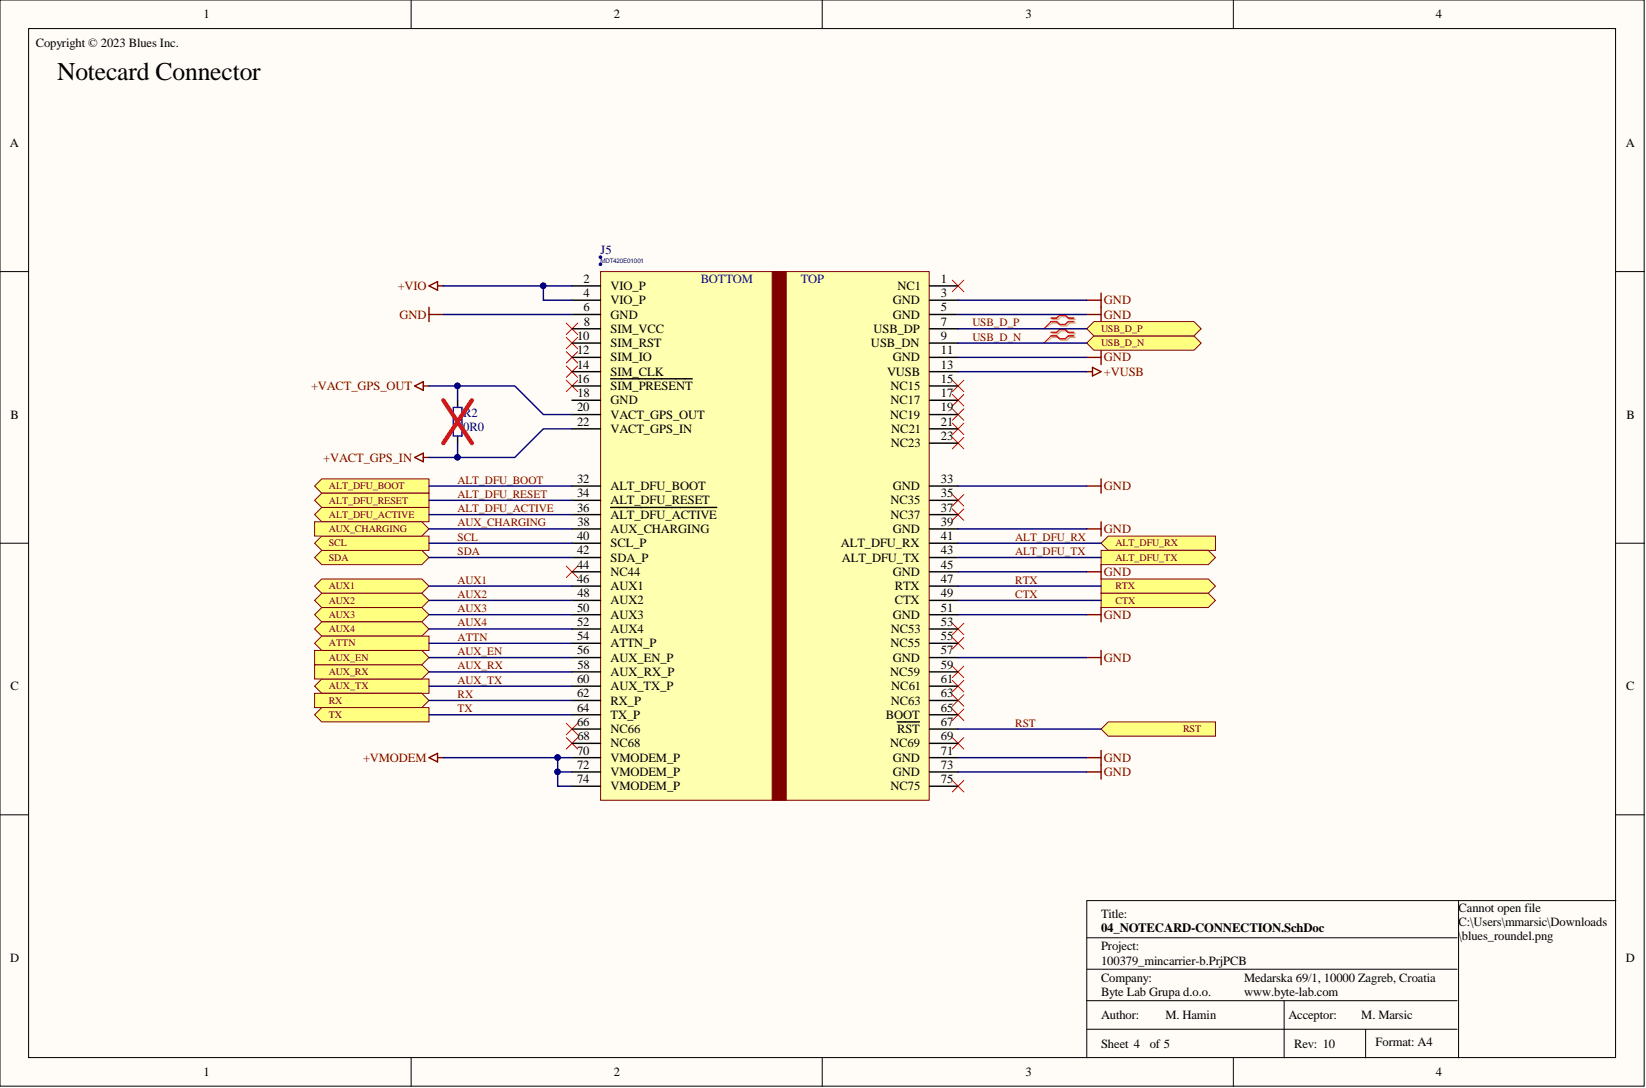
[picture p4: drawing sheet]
<svg xmlns="http://www.w3.org/2000/svg" width="292mm" height="193mm" viewBox="0 0 292 193" stroke-linecap="round" stroke-linejoin="round" font-family="sans-serif">
<g fill="#fffcf8" stroke="#000" stroke-width=".18">
<path d="M0 0h291.8v192.6h-291.8z"/>
<path d="M5.1 5.1h281.6v182.5h-281.6z"/>
</g>
<g fill="none" stroke="#000" stroke-width=".18">
<path d="M73 0v5.1M145.9 0v5.1M218.9 0v5.1M0 48.2h5.1M286.8 48.2h5M0 96.3h5.1M286.8 96.3h5M0 144.5h5.1M258.8 159.7v27.9M286.8 159.7h-93.9v27.9M286.8 144.5h5M192.9 166.3h65.7"/>
<path d="M192.9 171.9h65.7M192.9 177.5h65.7M227.9 177.5v10.1M73 187.6v5.1M145.9 187.6v5.1M192.9 182.6h65.7M218.9 187.6v5.1M242.3 182.6v5"/>
</g>
<path d="M76.1 50.7l1.6-.8v1.6zM77.7 50.7h1M73.6 68.5l1.5-.8v1.5zM75.1 68.5h1M192.9 65.9h1M193.9 65.2l1.5 .7-1.5 .8zM76.1 134.4l1.6-.8v1.5zM77.7 134.4h1" fill="none" stroke="#800000" stroke-width=".25"/>
<g fill="none" stroke="#f00" stroke-width=".18">
<path d="M100.5 59.8l2 2.1M100.5 57.3l2 2M102.5 59.8l-2 2.1M102.5 57.3l-2 2M169 49.7l2 2M171 49.7l-2 2M100.5 67.4l2 2.1M100.5 64.9l2 2M100.5 62.4l2 2M102.5 67.4l-2 2.1M102.5 64.9l-2 2M102.5 62.4l-2 2"/>
<path d="M169 67.4l2 2.1M169 70l2 2M169 72.5l2 2M169 75l2 2.1M169 77.6l2 2M171 67.4l-2 2.1M171 70l-2 2M171 72.5l-2 2M171 75l-2 2.1M171 77.6l-2 2M169 90.3l2 2M169 87.7l2 2.1"/>
<path d="M171 90.3l-2 2M171 87.7l-2 2.1M100.5 100.4l2 2M102.5 100.4l-2 2M169 118.2l2 2M169 113.1l2 2M169 110.5l2 2.1M171 118.2l-2 2M171 113.1l-2 2M171 110.5l-2 2.1M100.5 128.3l2 2M100.5 130.8l2 2.1"/>
<path d="M102.5 128.3l-2 2M102.5 130.8l-2 2.1M169 138.4l2 2.1M169 130.8l2 2.1M169 125.8l2 2M169 123.2l2 2.1M169 120.7l2 2M171 138.4l-2 2.1M171 130.8l-2 2.1M171 125.8l-2 2M171 123.2l-2 2.1M171 120.7l-2 2"/>
</g>
<path d="M106.6 48.2h58.3v93.7h-58.3z" fill="#ffffb0" stroke="#800000" stroke-width=".18"/>
<g fill="none" stroke="#000" stroke-width=".25">
<path d="M101.5 50.7h5.1M101.5 53.2h5.1M101.5 55.8h5.1M101.5 58.3h5.1M164.9 50.7h5.1M164.9 53.2h5.1M164.9 55.8h5.1M164.9 58.3h5.1M81.2 71v1.3M81.2 77.3v1.3M101.5 60.8h5.1M101.5 63.4h5.1"/>
<path d="M101.5 65.9h5.1M101.5 68.5h5.1M101.5 71h5.1M101.5 73.5h5.1M101.5 76.1h5.1M108.4 67.2h1M109.6 67.2h2.6M112.3 67.2h2.2M114.6 67.2h3.9M118.6 67.2h1.4M120 67.2h2.8M164.9 60.8h5.1"/>
<path d="M164.9 63.4h5.1M164.9 65.9h5.1M164.9 68.5h5.1M164.9 71h5.1M164.9 73.5h5.1M164.9 76.1h5.1M164.9 78.6h5.1M101.5 86.2h5.1M101.5 88.7h5.1M101.5 91.3h5.1M101.5 93.8h5.1M101.5 96.3h5.1"/>
<path d="M101.5 98.9h5.1M108.4 90h4.1M112.6 90h2.6M115.3 90h1.2M116.5 90h5.7M122.3 90h1.2M123.6 90h2.2M125.9 90h1.3M164.9 86.2h5.1M164.9 88.7h5.1M164.9 91.3h5.1M164.9 93.8h5.1"/>
<path d="M164.9 96.3h5.1M164.9 98.9h5.1M101.5 101.4h5.1M101.5 104h5.1M101.5 106.5h5.1M101.5 109h5.1M101.5 111.6h5.1M101.5 114.1h5.1M101.5 116.6h5.1M101.5 119.2h5.1M164.9 101.4h5.1M164.9 104h5.1"/>
<path d="M164.9 106.5h5.1M164.9 109h5.1M164.9 111.6h5.1M164.9 114.1h5.1M164.9 116.6h5.1M164.9 119.2h5.1M101.5 121.7h5.1M101.5 124.2h5.1M101.5 126.8h5.1M101.5 129.3h5.1M101.5 131.8h5.1M101.5 134.4h5.1"/>
<path d="M101.5 136.9h5.1M101.5 139.4h5.1M159.2 128h2.6M161.9 128h1.3M164.9 121.7h5.1M164.9 124.2h5.1M164.9 126.8h5.1M164.9 129.3h5.1M164.9 131.8h5.1M164.9 134.4h5.1M164.9 136.9h5.1M164.9 139.4h5.1"/>
</g>
<path d="M137 48.2h2.5v93.7h-2.5z" fill="#800000" stroke="#800000" stroke-width=".18"/>
<g fill="#000080" stroke="#000080" stroke-width=".18">
<circle cx="106.6" cy="45.6" r=".23"/>
<circle cx="106.6" cy="46.9" r=".23"/>
</g>
<g fill="none" stroke="#800000" stroke-width=".25">
<path d="M76.1 55.8h2.6M76.1 54.5v2.5M192.9 55.8h2.5M192.9 53.2h2.5M195.4 52v5M192.9 63.4h2.5M195.4 62.1v2.6M73.6 81.1l1.5-.7v1.5zM75.1 81.1h1M192.9 93.8h2.5M192.9 86.2h2.5M195.4 84.9v2.6"/>
<path d="M195.4 92.5v2.6M192.9 116.6h2.5M192.9 109h2.5M192.9 101.4h2.5M195.4 100.1v2.6M195.4 107.8v2.5M195.4 115.4v2.5M192.9 136.9h2.5M192.9 134.4h2.5M195.4 133.1v5.1"/>
</g>
<path d="M186.8 56.7h1l.5-.5h1l.5 .5h1M186.8 57.3h1l.5 .5h1l.5-.5h1" fill="none" stroke="#d0a19e" stroke-width=".25"/>
<path d="M186.8 57.3l-1.6 1" fill="none" stroke="#d0a19e" stroke-width=".18"/>
<path d="M186.5 56.4h1l.5-.5h1.1l.5 .5h1M186.5 57h1l.5 .6h1.1l.5-.6h1" fill="none" stroke="#f00" stroke-width=".25"/>
<path d="M186.5 57l-1.3 1.3" fill="none" stroke="#f00" stroke-width=".18"/>
<path d="M80.4 72.3h1.6v5h-1.6z" fill="none" stroke="#00f" stroke-width=".25"/>
<g fill="#ffff80" stroke="#800000" stroke-width=".18">
<path d="M55.8 121.7l1.3-1.3h19v2.6h-19z" fill-rule="evenodd"/>
<path d="M55.8 117.9h19.1l1.2 1.3-1.2 1.2h-19.1z" fill-rule="evenodd"/>
<path d="M55.8 115.4h19.1l1.2 1.2-1.2 1.3h-19.1z" fill-rule="evenodd"/>
<path d="M55.8 104l1.3-1.3h17.8l1.2 1.3-1.2 1.2h-17.8z" fill-rule="evenodd"/>
<path d="M55.8 106.5l1.3-1.3h17.8l1.2 1.3-1.2 1.3h-17.8z" fill-rule="evenodd"/>
<path d="M55.8 109l1.3-1.2h17.8l1.2 1.2-1.2 1.3h-17.8z" fill-rule="evenodd"/>
<path d="M55.8 111.6l1.3-1.3h17.8l1.2 1.3-1.2 1.2h-17.8z" fill-rule="evenodd"/>
<path d="M55.8 86.2l1.3-1.3h19v2.6h-19z" fill-rule="evenodd"/>
<path d="M55.8 88.7l1.3-1.2h19v2.5h-19z" fill-rule="evenodd"/>
<path d="M55.8 91.3l1.3-1.3h19v2.5h-19z" fill-rule="evenodd"/>
<path d="M55.8 123h19.1l1.2 1.2-1.2 1.3h-19.1z" fill-rule="evenodd"/>
<path d="M55.8 126.8l1.3-1.3h19v2.5h-19z" fill-rule="evenodd"/>
<path d="M55.8 98.9l1.3-1.3h17.8l1.2 1.3-1.2 1.2h-17.8z" fill-rule="evenodd"/>
<path d="M55.8 96.3l1.3-1.2h19v2.5h-19z" fill-rule="evenodd"/>
<path d="M55.8 114.1l1.3-1.3h19v2.6h-19z" fill-rule="evenodd"/>
<path d="M195.4 129.3l1.3-1.3h19v2.6h-19z" fill-rule="evenodd"/>
<path d="M195.4 96.3l1.3-1.2h19v2.5h-19z" fill-rule="evenodd"/>
<path d="M195.4 97.6h19l1.3 1.3-1.3 1.2h-19z" fill-rule="evenodd"/>
<path d="M195.4 102.7h19l1.3 1.3-1.3 1.2h-19z" fill-rule="evenodd"/>
<path d="M195.4 105.2h19l1.3 1.3-1.3 1.3h-19z" fill-rule="evenodd"/>
<path d="M55.8 92.5h19.1l1.2 1.3-1.2 1.3h-19.1z" fill-rule="evenodd"/>
<path d="M192.9 60.8l1.2-1.2h17.8l1.3 1.2-1.3 1.3h-17.8z" fill-rule="evenodd"/>
<path d="M192.9 58.3l1.2-1.3h17.8l1.3 1.3-1.3 1.3h-17.8z" fill-rule="evenodd"/>
</g>
<path d="M186.8 59.2h1l.5-.5h1l.5 .5h1M186.8 59.8h1l.5 .5h1l.5-.5h1" fill="none" stroke="#d0a19e" stroke-width=".25"/>
<path d="M186.8 59.8l-1.6 1" fill="none" stroke="#d0a19e" stroke-width=".18"/>
<path d="M186.5 58.9h1l.5-.5h1.1l.5 .5h1M186.5 59.6h1l.5 .5h1.1l.5-.5h1" fill="none" stroke="#f00" stroke-width=".25"/>
<path d="M186.5 59.6l-1.3 1.2" fill="none" stroke="#f00" stroke-width=".18"/>
<g fill="none" stroke="#000080" stroke-width=".25">
<path d="M78.7 50.7h22.8M78.7 55.8h22.8M96.4 50.7v2.5h5.1M170 55.8h22.9M170 53.2h22.9M170 58.3h22.9M76.1 68.5h15.3l5 5h5.1M81.2 68.5v2.5M81.2 78.6v2.5M101.5 76.1h-5.1l-5 5h-15.3M170 63.4h22.9M170 65.9h22.9"/>
<path d="M170 60.8h22.9M76.1 93.8h25.4M76.1 96.3h25.4M76.1 98.9h25.4M76.1 86.2h25.4M76.1 91.3h25.4M76.1 88.7h25.4M170 93.8h22.9M170 96.3h25.4M170 98.9h25.4M170 86.2h22.9M76.1 119.2h25.4"/>
<path d="M76.1 116.6h25.4M76.1 114.1h25.4M76.1 111.6h25.4M76.1 109h25.4M76.1 106.5h25.4M76.1 104h25.4M170 116.6h22.9M170 109h22.9M170 106.5h25.4M170 104h25.4M170 101.4h22.9M76.1 126.8h25.4"/>
<path d="M76.1 124.2h25.4M76.1 121.7h25.4M78.7 134.4h22.8M99 134.4v5h2.5M99 136.9h2.5M170 134.4h22.9M170 136.9h22.9M170 129.3h25.4"/>
</g>
<g fill="#000080" stroke="#000080" stroke-width=".18">
<circle cx="96.4" cy="50.7" r=".48"/>
<circle cx="98.9" cy="136.9" r=".48"/>
<circle cx="81.2" cy="81.1" r=".48"/>
<circle cx="81.2" cy="68.4" r=".48"/>
<circle cx="98.9" cy="134.4" r=".48"/>
</g>
<path d="M78.7 71l5 7.6M83.7 71l-5 7.6" fill="none" stroke="#ee0e22" stroke-width=".76"/>
<text font-size="4.5" x="10.2" y="14.3">Notecard Connector</text>
<text font-size="2.3" x="195.4" y="165.3">04_NOTECARD-CONNECTION.SchDoc</text>
<g font-size="2.2">
<text x="36.1" y="3.3">1</text>
<text x="108.9" y="3.3">2</text>
<text x="182" y="3.3">3</text>
<text x="254.8" y="3.3">4</text>
<text x="6.3" y="8.3">Copyright © 2023 Blues Inc.</text>
<text x="1.8" y="26.1">A</text>
<text x="288.5" y="26.1">A</text>
<text x="103.5" y="50.2">2</text>
<text x="103.5" y="52.7">4</text>
<text x="108.4" y="51.4">VIO_P</text>
<text x="108.4" y="54">VIO_P</text>
<text x="158.4" y="54">GND</text>
<text x="159.3" y="51.4">NC1</text>
<text x="167" y="50.2">1</text>
<text x="167" y="52.7">3</text>
<text x="103.5" y="55.2">6</text>
<text x="103.6" y="57.8">8</text>
<text x="108.4" y="56.5">GND</text>
<text x="108.4" y="59">SIM_VCC</text>
<text x="155" y="59">USB_DP</text>
<text x="158.4" y="56.5">GND</text>
<text x="167" y="55.2">5</text>
<text x="167" y="57.8">7</text>
<text x="102.4" y="60.3">10</text>
<text x="102.4" y="62.8">12</text>
<text x="102.4" y="65.4">14</text>
<text x="108.4" y="61.6">SIM_RST</text>
<text x="108.4" y="64.1">SIM_IO</text>
<text x="154.6" y="61.6">USB_DN</text>
<text x="158.4" y="64.1">GND</text>
<text x="167" y="60.3">9</text>
<text x="167" y="62.8">11</text>
<text x="167" y="65.4">13</text>
<text x="102.4" y="67.9">16</text>
<text x="102.5" y="70.4">18</text>
<text x="108.4" y="69.2">SIM_PRESENT</text>
<text x="108.4" y="71.7">GND</text>
<text x="108.4" y="66.6">SIM_CLK</text>
<text x="157.4" y="66.6">VUSB</text>
<text x="158" y="71.7">NC17</text>
<text x="158" y="69.2">NC15</text>
<text x="167" y="67.9">15</text>
<text x="167" y="70.4">17</text>
<text x="1.9" y="74.2">B</text>
<text x="102.4" y="73">20</text>
<text x="102.4" y="75.5">22</text>
<text x="108.4" y="74.2">VACT_GPS_OUT</text>
<text x="108.4" y="76.8">VACT_GPS_IN</text>
<text x="158" y="74.2">NC19</text>
<text x="158.2" y="76.8">NC21</text>
<text x="167" y="73">19</text>
<text x="167" y="75.5">21</text>
<text x="288.6" y="74.2">B</text>
<text x="158.1" y="79.3">NC23</text>
<text x="167" y="78.1">23</text>
<text x="102.4" y="85.7">32</text>
<text x="102.4" y="88.2">34</text>
<text x="108.4" y="86.9">ALT_DFU_BOOT</text>
<text x="108.4" y="89.5">ALT_DFU_RESET</text>
<text x="158" y="89.5">NC35</text>
<text x="158.4" y="86.9">GND</text>
<text x="167" y="85.7">33</text>
<text x="167" y="88.2">35</text>
<text x="102.4" y="90.7">36</text>
<text x="102.4" y="95.8">40</text>
<text x="102.5" y="93.3">38</text>
<text x="108.4" y="92">ALT_DFU_ACTIVE</text>
<text x="108.4" y="94.5">AUX_CHARGING</text>
<text x="158" y="92">NC37</text>
<text x="158.4" y="94.5">GND</text>
<text x="167" y="90.7">37</text>
<text x="167" y="93.3">39</text>
<text x="167" y="95.8">41</text>
<text x="102.4" y="98.3">42</text>
<text x="102.4" y="100.9">44</text>
<text x="108.4" y="97.1">SCL_P</text>
<text x="108.4" y="99.6">SDA_P</text>
<text x="149.2" y="97.1">ALT_DFU_RX</text>
<text x="149.4" y="99.6">ALT_DFU_TX</text>
<text x="167" y="98.3">43</text>
<text x="167" y="100.9">45</text>
<text x="102.4" y="103.4">46</text>
<text x="102.5" y="105.9">48</text>
<text x="108.4" y="102.1">NC44</text>
<text x="108.4" y="104.7">AUX1</text>
<text x="108.4" y="107.2">AUX2</text>
<text x="158.4" y="102.1">GND</text>
<text x="158.8" y="104.7">RTX</text>
<text x="158.8" y="107.2">CTX</text>
<text x="167" y="103.4">47</text>
<text x="167" y="105.9">49</text>
<text x="102.4" y="108.5">50</text>
<text x="102.4" y="111">52</text>
<text x="102.4" y="113.5">54</text>
<text x="108.4" y="109.7">AUX3</text>
<text x="108.4" y="112.3">AUX4</text>
<text x="158.1" y="112.3">NC53</text>
<text x="158.4" y="109.7">GND</text>
<text x="167" y="108.5">51</text>
<text x="167" y="111">53</text>
<text x="167" y="113.5">55</text>
<text x="102.4" y="116.1">56</text>
<text x="102.5" y="118.6">58</text>
<text x="108.4" y="114.8">ATTN_P</text>
<text x="108.4" y="117.4">AUX_EN_P</text>
<text x="108.4" y="119.9">AUX_RX_P</text>
<text x="158" y="119.9">NC59</text>
<text x="158" y="114.8">NC55</text>
<text x="158.4" y="117.4">GND</text>
<text x="167" y="116.1">57</text>
<text x="167" y="118.6">59</text>
<text x="1.9" y="122.4">C</text>
<text x="102.4" y="121.2">60</text>
<text x="102.4" y="123.7">62</text>
<text x="108.4" y="122.4">AUX_TX_P</text>
<text x="108.4" y="125">RX_P</text>
<text x="158.1" y="125">NC63</text>
<text x="158.2" y="122.4">NC61</text>
<text x="167" y="121.2">61</text>
<text x="167" y="123.7">63</text>
<text x="288.6" y="122.4">C</text>
<text x="102.4" y="126.2">64</text>
<text x="102.4" y="128.8">66</text>
<text x="102.5" y="131.3">68</text>
<text x="108.4" y="127.5">TX_P</text>
<text x="108.4" y="130">NC66</text>
<text x="157.2" y="127.5">BOOT</text>
<text x="159.2" y="130">RST</text>
<text x="167" y="126.2">65</text>
<text x="167" y="128.8">67</text>
<text x="167" y="131.3">69</text>
<text x="102.4" y="133.8">70</text>
<text x="102.4" y="136.4">72</text>
<text x="108.4" y="132.6">NC68</text>
<text x="108.4" y="135.1">VMODEM_P</text>
<text x="108.4" y="137.6">VMODEM_P</text>
<text x="158" y="132.6">NC69</text>
<text x="158.4" y="135.1">GND</text>
<text x="158.4" y="137.6">GND</text>
<text x="167" y="133.8">71</text>
<text x="167" y="136.4">73</text>
<text x="102.4" y="138.9">74</text>
<text x="108.4" y="140.2">VMODEM_P</text>
<text x="158" y="140.2">NC75</text>
<text x="167" y="138.9">75</text>
<text x="258.8" y="161.7">Cannot open file</text>
<text x="195.4" y="162.7">Title:</text>
<text x="258.8" y="164.3">C:\Users\mmarsic\Downloads</text>
<text x="258.8" y="166.8">\</text>
<text x="259.4" y="166.8">blues_roundel.png</text>
<text x="1.8" y="170.6">D</text>
<text x="195.4" y="168.6">Project:</text>
<text x="195.4" y="171.1">100379_mincarrier-b.PrjPCB</text>
<text x="288.5" y="170.6">D</text>
<text x="195.4" y="174.1">Company:</text>
<text x="195.4" y="176.7">Byte Lab Grupa d.o.o.</text>
<text x="220.8" y="174.1">Medarska 69/1, 10000 Zagreb, Croatia</text>
<text x="220.8" y="176.7">www.byte-lab.com</text>
<text x="195.4" y="185.8">Sheet 4</text>
<text x="195.4" y="180.7">Author:</text>
<text x="204" y="185.8">of 5</text>
<text x="206.8" y="180.7">M. Hamin</text>
<text x="228.6" y="180.7">Acceptor:</text>
<text x="229.7" y="185.8">Rev: 10</text>
<text x="241.6" y="180.7">M. Marsic</text>
<text x="244.1" y="185.6">Format: A4</text>
<text x="36.1" y="190.9">1</text>
<text x="108.9" y="190.9">2</text>
<text x="182" y="190.9">3</text>
<text x="254.8" y="190.9">4</text>
</g>
<g font-size="2.2" fill="#000080">
<text x="106.6" y="45.1">J5</text>
<text x="82.2" y="74">R2</text>
<text x="82.2" y="76.5">0R0</text>
</g>
<g font-size="2.2" fill="#800000">
<text x="70.6" y="51.4">+VIO</text>
<text x="195.9" y="54">GND</text>
<text x="70.9" y="56.5">GND</text>
<text x="195.9" y="56.5">GND</text>
<text x="195.9" y="64.1">GND</text>
<text x="55.2" y="69.2">+VACT_GPS_OUT</text>
<text x="195.9" y="66.6">+VUSB</text>
<text x="57.4" y="81.9">+VACT_GPS_IN</text>
<text x="195.9" y="86.9">GND</text>
<text x="195.9" y="94.5">GND</text>
<text x="195.9" y="102.1">GND</text>
<text x="195.9" y="109.7">GND</text>
<text x="195.9" y="117.4">GND</text>
<text x="64.4" y="135.1">+VMODEM</text>
<text x="195.9" y="137.6">GND</text>
<text x="195.9" y="135.1">GND</text>
</g>
<g font-size="2.2" fill="#11037f">
<text x="124.3" y="50.2">BOTTOM</text>
<text x="142.1" y="50.2">TOP</text>
</g>
<g font-size="2" fill="#800000">
<text x="172.6" y="57.9">USB_D_P</text>
<text x="172.6" y="60.4">USB_D_N</text>
<text x="81.2" y="88.3">ALT_DFU_RESET</text>
<text x="81.2" y="85.8">ALT_DFU_BOOT</text>
<text x="81.2" y="95.9">SCL</text>
<text x="81.2" y="93.4">AUX_CHARGING</text>
<text x="81.2" y="90.8">ALT_DFU_ACTIVE</text>
<text x="180.2" y="95.9">ALT_DFU_RX</text>
<text x="81.2" y="98.4">SDA</text>
<text x="180.2" y="98.4">ALT_DFU_TX</text>
<text x="81.2" y="106">AUX2</text>
<text x="81.2" y="103.5">AUX1</text>
<text x="180.2" y="103.5">RTX</text>
<text x="180.2" y="106">CTX</text>
<text x="81.2" y="113.6">ATTN</text>
<text x="81.2" y="111.1">AUX4</text>
<text x="81.2" y="108.6">AUX3</text>
<text x="81.2" y="118.7">AUX_RX</text>
<text x="81.2" y="116.2">AUX_EN</text>
<text x="81.2" y="123.8">RX</text>
<text x="81.2" y="121.3">AUX_TX</text>
<text x="81.2" y="126.3">TX</text>
<text x="180.2" y="128.9">RST</text>
</g>
<g font-size="1.8" fill="#800000">
<text x="195.4" y="58.9">USB_D_P</text>
<text x="195.4" y="61.4">USB_D_N</text>
<text x="58.4" y="86.8">ALT_DFU_BOOT</text>
<text x="58.4" y="89.3">ALT_DFU_RESET</text>
<text x="58.4" y="91.8">ALT_DFU_ACTIVE</text>
<text x="58.4" y="94.4">AUX_CHARGING</text>
<text x="58.4" y="99.4">SDA</text>
<text x="58.4" y="96.9">SCL</text>
<text x="197.9" y="96.9">ALT_DFU_RX</text>
<text x="197.9" y="99.4">ALT_DFU_TX</text>
<text x="58.4" y="104.5">AUX1</text>
<text x="58.4" y="107.1">AUX2</text>
<text x="197.9" y="104.5">RTX</text>
<text x="197.9" y="107.1">CTX</text>
<text x="58.4" y="109.6">AUX3</text>
<text x="58.4" y="112.1">AUX4</text>
<text x="58.4" y="119.7">AUX_RX</text>
<text x="58.4" y="117.2">AUX_EN</text>
<text x="58.4" y="114.7">ATTN</text>
<text x="58.4" y="122.3">AUX_TX</text>
<text x="58.4" y="124.8">RX</text>
<text x="58.4" y="127.3">TX</text>
<text x="210" y="129.9">RST</text>
</g>
<text font-size="1.1" fill="#000080" x="106.6" y="46.7">MDT420E01001</text>
</svg>
